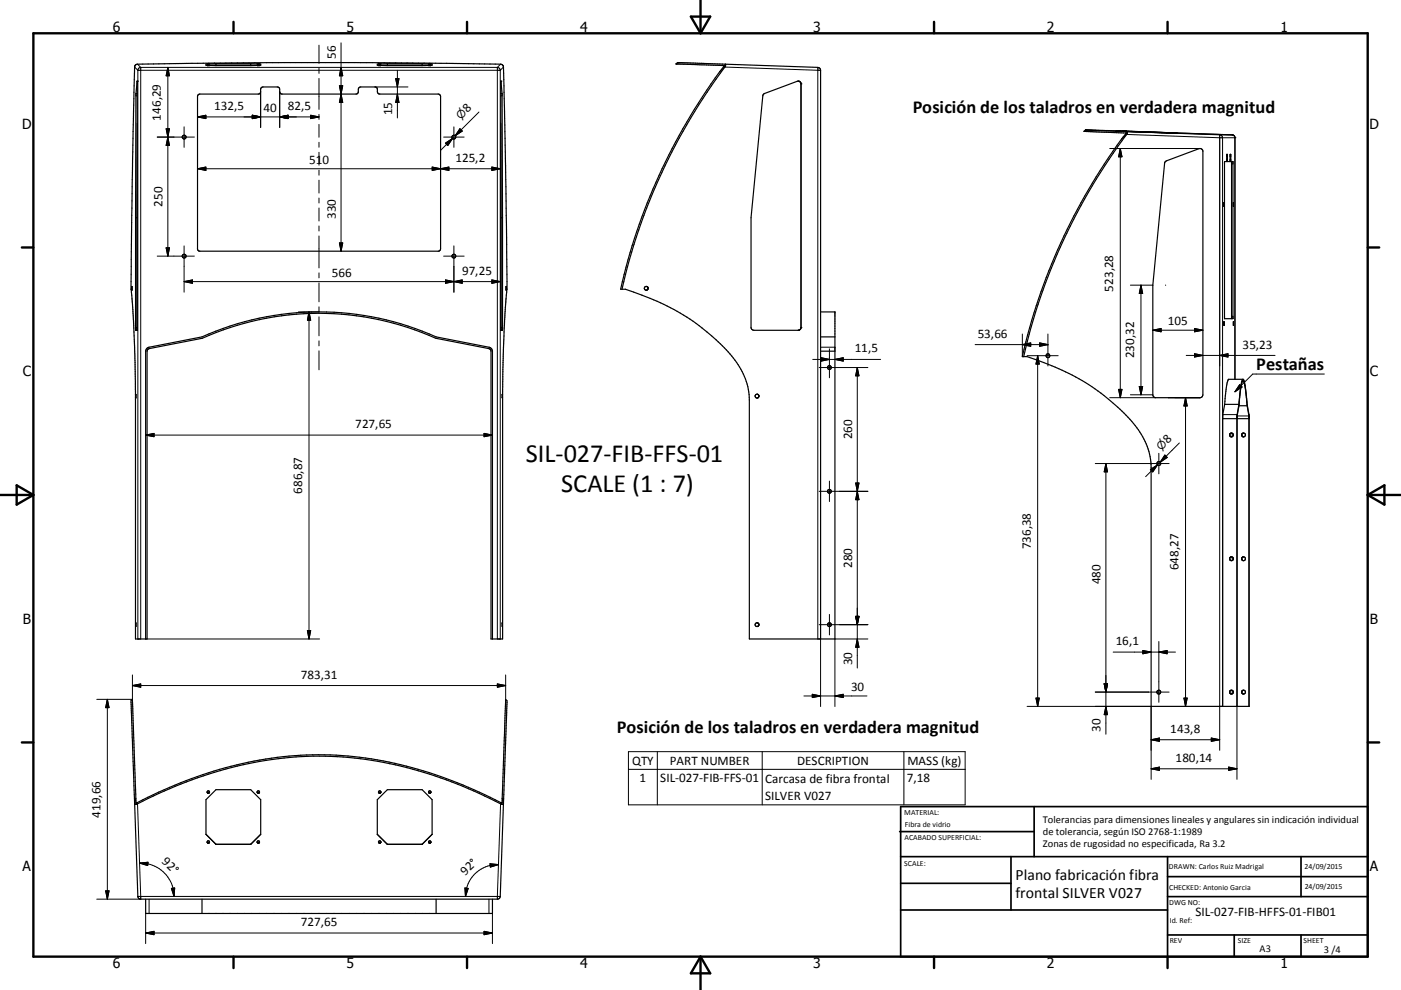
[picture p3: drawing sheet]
<svg xmlns="http://www.w3.org/2000/svg" width="420mm" height="297mm" viewBox="0 0 420 297" stroke-linecap="round" stroke-linejoin="round" font-family="sans-serif">
<g fill="none" stroke="#000" stroke-width=".36">
<path d="M40.5 19.6l.7-.3 16.3-.3 48.9-.2 43.7 .5 .7 .4 .8 30 .4 37.1-.7 8.9-.6 16.6v79.4h-3.5v-86.5l-.7-.6-15.9-3.1a85.3 85.3 0 0 0-69.9 0l-15.9 3.1-.7 .6v86.5h-3.5v-77.2l-.6-18.1-.7-9.6 .5-39.1zM62.1 19.1h.7zM62.1 19.7h.7M62.3 19.7h.3M64.7 19.1h10.5M64.7 19.5h10.5M64.7 19.1l-2.9 .1v.4h16.4v-.4l-3-.1M64.7 19.1v.4M64.7 19.5l-2 .1M75.2 19.5l2 .1M75.2 19.1v.4M77.1 19.1h.7z"/>
<path d="M77.1 19.7h.7M77.3 19.7h.3M113.5 19.1h.7zM113.5 19.7h.7M113.7 19.7h.3M116.1 19.1h10.5M116.1 19.1l-3 .1v.4h16.5v-.4l-3-.1M116.1 19.5h10.5M116.1 19.1v.4M116.1 19.5l-2 .1M126.6 19.5l2 .1M126.6 19.1v.4"/>
<path d="M128.5 19.1h.7zM128.5 19.7h.7M128.7 19.7h.3M217 19.7h.1M217.1 19.7v.1a176.1 176.1 0 0 0-31 67h1.4a68.1 68.1 0 0 1 29.7 17.6 23 23 0 0 1 7.5 15.6v71.7h25.6v-98.1h-4.3M217.4 19.3l-13.7-.5h-.6l-.4 .4 14.3 .5M217.4 19.3l27.8 .9 .4 .1 .4 .6v170.8M217.4 19.3l.1 .3a180.7 180.7 0 0 0-31 67.2M41.1 24.4l-.4 4.2-.1 36.7M41.1 24.3v.1M41.1 24.4v74.7M41.1 37l-.1 28.3"/>
<path d="M59.4 28.5l.5-.3h17.7l.5-.3 .1-1.5 .7-.3h4.4l.5 .3 .2 1.5 .6 .3h22.1l.6-.3 .2-1.3 .5-.5h4.4l.7 .3 .1 1.3 .5 .5 18 .1 .4 .7-.1 46-.6 .4-71.8-.1-.4-.6v-45.7zM150.2 37v28.3M150.2 24.3v.1M150.2 24.3v74.8M150.2 24.4l.3 3.6 .2 37.3M239.3 24.3l.6 .3M239.9 24.6l.2 .4M240 24.6l-1-.2-9.8 3.6-.5 .6-3.5 36.7v33.2l.2 .3 .6 .3h13.3l.6-.3M240 24.6l.1 .4M240.1 25v73.5M325 39.4l12.5 .5a178.2 178.2 0 0 0-31 67.1h1.4a67.9 67.9 0 0 1 29.1 17 23.4 23.4 0 0 1 8.1 16.2v71.7h29.4v-87l-.6-3.2M325 39.4h.1"/>
<path d="M325.6 39h2.1M326.4 39h-1l-.4 .4M326.7 39l.3 .1M327 39l8 .4M328 39.1h.8M328.9 39.1l24.1 .8h-.6M334.9 39.3h-.4l13.8 .5M335.4 39.3h.1M336 39.4l-1.2-.1 3.1 .2M336.3 39.3l.5 .1M336.7 39.4l32.7 1.1 .7 .4 .1 72.9M336.7 39.4h1.1"/>
<path d="M337.1 39.3l.2 .1M337.1 39.4l.9 .1M338 39.5l-.1 .6a179.1 179.1 0 0 0-31 66.9M338.4 39.4h.8M339.7 39.4v.1M347.8 39.8l4.9 .1M348.3 39.8h.1M349.7 39.9h.5M350.1 39.8h.1M350.6 39.9h.2M350.6 39.9h-.4M350.7 39.9h.5"/>
<path d="M351.5 39.9h.4M351.8 39.9h.2M352.4 39.9h-.4M349.4 48.5l10.1-3.9a.88 .88 0 0 1 1.1 .8v73l-.2 .7-.4 .2h-13.5l-.6-.2-.2-.4-.1-33.1 3.6-36.6zM367.1 48.5h2.5M367.1 48.5v47.1h2.5v-47.1M367.1 48.5v.1M367.8 46.3l-.1 2.2M367.8 46.3v.1M367.8 46.3h.2v2.2M368 48.4h.1M368.8 48.4h.1"/>
<path d="M369 46.3l-.2 .2v2M369 46.3v2.2M369 46.3v.1M369.2 48.6v47M369.6 48.5l.1 .1M40.6 65.3v33.7l.5 .1M40.6 65.3h.4M41 65.3l.1 33.8M150.2 65.3v33.8M150.2 65.3h.5M150.7 65.3l-.1 33.8h-.4M367 60.8v1.1"/>
<path d="M367 60.8h.1M367 61.9h.1M369.8 61.9h.1M369.8 60.8v1.1M369.8 60.8h.1M39.5 85.9v1.2zM41.1 99.1h.1M150.2 99v.1M150.7 99h-.1M151.8 86v1M152 86.8h.1M240.1 98.5l-.2 .3"/>
<path d="M349.4 85.6h.1M367 96.5v1.1M367.1 95.5v.1M369.2 95.5v.1M369.7 95.5l-.1 .1M369.8 96.5v1.1M40.7 118.3v1.1M150.6 118.4v.9M150.6 118.5v.1M150.6 119v.2M227.1 118.3a.57 .57 0 0 1 .3 .9 .57 .57 0 0 1-1-.1 .57 .57 0 0 1 .6-.8l.3 .1M227.3 119.3l-.2 .1"/>
<path d="M246 101.1h4.3M246 105.4h4.3M371.7 118.8l-.3 2.5M371.7 118.5l.4-2.8a1.2 1.2 0 0 1 .7-1.4l.5 1.8 .4 3.9M371.8 117.4l-.3 4.3M372.7 113.8l-4.5 .1-.5 2.3-.5 5.1M372.7 113.8l.6 1.9 .6 6M372.7 113.8l-.4 .7-.4 2.3M366.6 125.6h7.9M367.2 121.3l-.6 3.3v87.3M367.2 121.3h4.2M368.7 130.7l.3 .3"/>
<path d="M368.7 130.3v.4M368.9 130.9l.1 .1M369 130h.6l.2 .3M369 130l-.3 .3M369 130h-.1M369.8 130.7l-.4 .3h-.4M369.8 130.3v.4M370.9 124.9v.2M371.4 121.3l-.5 3.2v87.4M371.5 121.7l-.6 3.2M371.5 121.7h2.4M372.3 130.3v.4"/>
<path d="M372.3 130.3a.57 .57 0 0 1 .9-.3 .57 .57 0 0 1 0 .9 .57 .57 0 0 1-.9-.2M373.8 120.4l.7 4.5M368.7 167.8l.3 .4M368.7 167.5v.3M368.8 167.3l-.1 .2M368.9 168.1l.1 .1M369 167.1l.6 .1 .2 .3M369 167.1l-.2 .2M369 167.1l-.3 .2M369.8 167.8l-.2 .3-.6 .1M369.8 167.5v.3M372.3 167.5v.3"/>
<path d="M372.3 167.5a.57 .57 0 0 1 .9-.3 .57 .57 0 0 1 0 .9 .57 .57 0 0 1-.9-.3M40.7 186.8v1.2M43.7 191.7v-86.6l.8-.9 16.1-3.1a85.9 85.9 0 0 1 70.1 0l16.1 3.1 .6 .5 .2 .7v86.3M150.6 186.9v1M150.6 187.1v.1M150.6 187.6v.1M227.1 186.9a.55 .55 0 0 1 .4 .5 .55 .55 0 0 1-.4 .5M227.3 186.9a.57 .57 0 0 0-.8 .1 .57 .57 0 0 0 0 .8 .57 .57 0 0 0 .8 .1M368.7 207.4v.4M368.7 207.8l.3 .4M368.9 208.1l.1 .1M369 207.1l.6 .1 .2 .2"/>
<path d="M369 207.1l-.3 .3M369 207.1l-.1 .1M369.8 207.8l-.2 .3-.6 .1M369.8 207.4v.4M372.3 207.4v.4M372.3 207.4a.58 .58 0 0 1 .7-.3 .58 .58 0 0 1 .4 .7 .58 .58 0 0 1-.7 .4M372.3 207.8l.4 .4M372.5 208.1l.2 .1M62.1 237.8a.35 .35 0 0 1 .4-.5 .35 .35 0 0 1 .3 .5M62.1 237.8l.4 .2M62.1 237.8l.1 .1M62.3 237.9l.2 .1"/>
<path d="M62.8 237.8l-.3 .2M62.8 237.8l-.2 .2M77.1 237.8a.36 .36 0 0 1 .4-.5 .36 .36 0 0 1 .3 .5M77.1 237.8l.3 .2 .4-.2M77.1 237.8l.2 .2M77.8 237.8l-.2 .2M113.5 237.8a.35 .35 0 0 1 .3-.5 .35 .35 0 0 1 .4 .5M113.5 237.8l.2 .2M113.5 237.8l.1 .1M114.2 237.8l-.5 .1M114.2 237.8l-.2 .2M128.5 237.8a.36 .36 0 0 1 .3-.5 .36 .36 0 0 1 .4 .5"/>
<path d="M128.5 237.8l.2 .2M128.5 237.8l.1 .1M128.7 237.9h.3M129.2 237.8l-.2 .2M129.2 237.8l-.1 .1M40.4 241.1v.1M40.4 241.1l.9 27.8 .3 .6 .6 .3 107.1-.1 .5-.3 .2-.5 .9-27.8M40.4 241.2h.1M61.8 250.3v-10.4l2.9-3h10.5l3 3v10.4l-3 3M61.8 250.3l2.9 3M62.1 252.7a.35 .35 0 0 1 .4-.4 .35 .35 0 0 1 .3 .4M62.1 252.7l.4 .3"/>
<path d="M62.1 252.7l.1 .2M62.3 252.9h.2M62.6 252.9l-.1 .1M62.8 252.7l-.2 .2M62.8 252.7l-.1 .2M64.7 253.3h10.5M75.2 253.3h.1M75.2 253.3h-10.5M77.1 252.7a.35 .35 0 0 1 .4-.4 .35 .35 0 0 1 .3 .4M77.1 252.7l.3 .3M77.1 252.7l.1 .2M77.3 252.9h.1"/>
<path d="M77.8 252.7l-.4 .3M77.8 252.7l-.2 .2M78.2 250.3l-3 3M113.1 250.3v-10.4l3-3h10.5l3 3v10.4l-3 3M113.1 250.3l3 3M113.5 252.7a.35 .35 0 0 1 .3-.4 .35 .35 0 0 1 .4 .4M113.5 252.7l.5 .2M113.5 252.7l.2 .2M114.2 252.7l-.2 .2M114.2 252.7l-.1 .2M116.1 253.3h10.5M126.6 253.3h.1"/>
<path d="M126.6 253.3h-10.5M128.5 252.7a.35 .35 0 0 1 .3-.4 .35 .35 0 0 1 .4 .4M128.5 252.7l.3 .3M128.5 252.7l.1 .2M128.7 252.9h.1M129.2 252.7l-.4 .3M129.2 252.7l-.2 .2M129.6 250.3l-3 3M150.5 240.8h-.1a126.1 126.1 0 0 0-51.4-14.3 117.6 117.6 0 0 0-57.9 14.3l-.3-.2-1.1-30.8-.4 .4 1.1 30.9M150.5 240.7l1.1-30.9a2.36 2.36 0 0 1 .4 2.1l-1.1 29.2M150.5 240.7v.1M150.9 241.1l-.5 .2a120.2 120.2 0 0 0-56.3-14.4 122.9 122.9 0 0 0-53.2 14.4l-.5-.1"/>
<path d="M43.7 269.8v4.3h103.9v-4.3M60.6 269.8v4.3M130.7 269.8v4.3"/>
<circle cx="55.2" cy="41.1" r=".58"/>
<circle cx="136.1" cy="41.1" r=".58"/>
<circle cx="55.2" cy="76.8" r=".58"/>
<circle cx="136.1" cy="76.8" r=".58"/>
<circle cx="193.7" cy="86.5" r=".57"/>
<circle cx="248.7" cy="110.3" r=".56"/>
<circle cx="314.2" cy="106.7" r=".57"/>
<circle cx="347.4" cy="139.1" r=".58"/>
<circle cx="248.7" cy="147.4" r=".57"/>
<circle cx="248.7" cy="187.4" r=".56"/>
<circle cx="347.4" cy="207.6" r=".58"/>
</g>
<g fill="none" stroke="#000" stroke-width=".3">
<path d="M41.2 19.3l1 .9M95.6 13.6v5.4M102.2 12.9v62.5M150.1 19.3l-1 .9M217.5 19.3l-.4 .4M40.4 20.1l.9 1M40.7 28.8h.4M40.8 28h.3M41.1 24.4h.1M41.3 21.1h108.7M41.3 21.1v170.6M42.2 20.2v171.5"/>
<path d="M42.2 20.2h106.9M42.2 20.2l-.6 .3-.3 .6M49.8 38.6h1l-.5 2.5zM50.3 20.2v56.6M50.3 20.2l.5 2.5h-1zM55.2 38.1v6.1M59.2 35.1l2.5-.5v1zM59.2 35.1h36.4M75.6 34.6l2.5 .5-2.5 .5zM78.1 27.5v10.8M83.9 35.1l2.5-.5v1zM83.9 27.5v10.8"/>
<path d="M93.1 34.6l2.5 .5-2.5 .5zM95.6 20.5v1.5M95.6 23.5v9.3M95.6 34.3v1.5M95.6 37.3v3.9M101.8 25.7h1l-.6 2.5zM102.2 28.2l.6 2.5h-1zM102.2 20.2l.6 2.5h-1zM112.4 26.1h9.9M118.6 23.6h1l-.5 2.5zM119.1 28.2l.5 2.5h-1zM119.1 21.1v14.3"/>
<path d="M136.1 38.1v6.1M137.9 38.6l.7 .7-2.1 1.4zM143.6 33.6l-7.1 7.1M149.1 20.2v171.5M149.1 20.2l.6 .3 .3 .6M150 21.1v170.6M150.2 24.4h.1M150.2 28h.3M150.2 28.8h.3M150.9 20.1l-.9 1M217.3 20.1l27.9 1M217.4 20l-1.6 1.5"/>
<path d="M240.2 25.2h.1M245.2 21.1h.8M245.2 20.2v.9M245.2 21.1v170.6M337.9 39.5l27.8 1M338 39.5l-.5 .5M341.7 39.5l27.7 1M47.1 41.1h11.2M50.3 41.1l.5 2.5h-1zM59.2 50.6h90.8M59.2 50.6l2.5-.5v1zM95.6 42.7v1.5"/>
<path d="M95.6 45.7v3.9M95.6 51.1v1.5M95.6 54.1v3.8M95.6 59.4v1.5M129.6 50.1l5 1v-1l-5 1zM133 41.1h6.2M133.5 43l2.2-1.5-1.5 2.2zM135.7 41.5l-3.6 3.6M147.5 50.1l2.5 .5-2.5 .5zM332.7 44.6h27.1M335.9 44.6v74.7M335.9 44.6l.5 2.4h-1z"/>
<path d="M337.8 40.3l32.4 1M337.8 40.3l-1.6 1.4M365.7 40.5l.6 .2 .2 .6v170.6M365.7 40.5h3.7M365.7 40.5v184.6M367.8 47.8h.2M367.8 47h.2M368.8 47.8h.2M368.8 47h.2M369.2 49.2h.5M369.4 40.5h.1M369.4 40.5l.6 .2 .2 .6"/>
<path d="M370.2 41.3h.1M370.2 41.3v72.5M47.1 76.8h11.2M49.8 74.3h1l-.5 2.5zM55.2 73.8v13.9M95.6 62.4v3.9M95.6 67.8v1.5M95.6 70.8v9.6M101.8 72.9h1l-.6 2.5zM133 76.8h6.2M136.1 73.8v13.9M40.6 98.2h.4"/>
<path d="M40.7 99.1h.4M55.2 84.5h94.8M55.2 84.5l2.5-.5v1zM89.5 93.6h6M92.6 93.6v98.1M92.6 93.6l.5 2.5h-.9zM95.6 81.9v1.5M95.6 84.9v5.7M95.6 92.1v1.5M95.6 95.1v5.6M133.6 84l5 1v-1l-5 1zM147.5 84l2.5 .5-2.5 .5z"/>
<path d="M150.2 99.1h.4M150.2 98.2h.5M240.2 98.2h.1M338.9 85.6h6.7M342.1 85.6v32.8M342.1 85.6l.5 2.4h-1zM345.6 99.1h15M345.6 99.1l2.5-.5v.9zM358.1 98.6l2.5 .5-2.5 .4zM369.2 94.9h.5M95.6 102.3v1.5M95.6 105.3v5.7"/>
<path d="M243.7 107.8h20.3M245.6 110.3h14.6M246 104.2h4.3M246.2 107.3l2.5 .5-2.5 .5zM248.7 104.7v8.6M250.3 107.8l2.5-.5v1zM257 110.3v90.1M257 110.3l.5 2.5h-1zM292.4 103.4h21.8M306.5 103.4l2.5-.5v1zM306.5 100.2v6.8M307.9 106.7h9.4"/>
<path d="M311.1 106.7v105.2M311.1 106.7l.5 2.5h-1zM311.7 102.9l2.5 .5-2.5 .5zM314.2 100.2v9.6M332.7 119.3h13.8M335.4 116.8h1l-.5 2.5zM338.9 118.4h6.7M341.6 116h1l-.5 2.4zM350.3 119.3h.1M352.3 119.3h7.5M355.4 119.3v92.6M355.4 119.3l.5 2.5h-.9z"/>
<path d="M355.6 106.6h26.7M358.1 106.1l2.5 .5-2.5 .5zM365.7 106.6l2.5-.5v1zM371.7 115.4l.7 .7-2.2 1.4zM397 112.2h-21.4l-5.4 5.3M43.7 130.5h103.9M43.7 130.5l2.5-.5v1zM145.1 130l2.5 .5-2.5 .5zM328.4 139.1h22.1M331.6 139.1v81.2M331.6 139.1l.4 2.5h-1zM347 139.5l-3.5 3.5"/>
<path d="M347.4 136v6.1M349.2 136.5l.7 .7-2.1 1.5zM349.6 136.9l-1.8 1.8M353.6 132.9l-5.8 5.8M366.6 124.4h4.3M369.4 130v1M370.9 124.8h3.5M245.6 147.4h14.6M248.7 144.3v6.2M256.5 144.9h1l-.5 2.5zM257 147.4l.5 2.5h-1zM344.9 140.9l2.1-1.4-1.4 2.1z"/>
<path d="M369.4 167.1v1.1M43.7 191.7h52.1M92.2 189.2h.9l-.5 2.5zM245.6 187.4h14.6M246 191.7v20.3M248.7 184.3v6.2M256.5 184.9h1l-.5 2.5zM257 191.7l.5 2.5h-1zM260.2 191.7h-9.9v20.3M333.7 195.6h18.7M342.6 195.2l2.5 .4-2.5 .5zM347.4 192.5v18.2"/>
<path d="M347.4 195.6l2.5-.4v.9zM32.2 209.8v60M32.2 209.8l.5 2.5h-1zM39.7 205.7l2.5-.5v1zM39.7 205.7h111.9M39.7 202.5v7.3h-10.7M149.1 205.2l2.5 .5-2.5 .5zM151.6 202.5v7.3M241 208.8h18.9M243.5 208.3l2.5 .5-2.5 .5zM250.3 208.8l2.5-.5v1zM307.9 211.9h37.2v21.9"/>
<path d="M310.6 209.4h1l-.5 2.5zM328.4 207.6h22.1M331 205.1h1l-.4 2.5zM331.6 211.9l.4 2.5h-1zM355 209.4h.9l-.5 2.5zM369.4 207.1v1.1M370.9 211.9v21.9M40.7 239.5l-.3 1.6M150.6 239.5l.3 1.6M188.4 225.5h101v16h-101zM188.4 230.8h101M197.1 225.5v16"/>
<path d="M228.5 225.5v16M271 225.5v16M345.1 221.9h20.6M345.1 221.9l2.5-.5v1zM345.1 230.6l2.5-.5v1zM345.1 230.6h25.8M363.2 221.4l2.5 .5-2.5 .5zM368.4 230.1l2.5 .5-2.5 .5zM41 240.8l-.1 .5M41.2 241.2l1 28.6h-13.2M41.8 258.9a10.3 10.3 0 0 1 5.9 1.7 10.1 10.1 0 0 1 4.2 5.9l.3 2.4M41.8 258.9l2.6-.2-.1 1z"/>
<path d="M146.9 259.1l2.5 .3-2.4 .7zM149.4 259.4a9.6 9.6 0 0 0-5.8 1.7 9.5 9.5 0 0 0-3.7 5.4l-.3 2.4M150.1 241.2l-1 28.6M150.3 240.8l.1 .5M31.7 267.3h1l-.5 2.5zM41.3 268.9h108.7M43.7 279.9l2.5-.5v1zM43.7 279.9h103.9M43.7 274.1v9M44.7 269.8v4.3M51.4 266.5l1-.1-.2 2.5zM139.4 266.4l1 .1-.8 2.4z"/>
<path d="M145.1 279.4l2.5 .5-2.5 .5zM146.6 269.8v4.3M147.6 274.1v9"/>
</g>
<g fill="#000">
<circle cx="202.7" cy="19.2" r=".18"/>
<circle cx="203.1" cy="18.8" r=".18"/>
<circle cx="41.1" cy="24.3" r=".18"/>
<circle cx="150.2" cy="24.3" r=".18"/>
<circle cx="334.8" cy="39.3" r=".18"/>
<circle cx="336.6" cy="39.3" r=".18"/>
<circle cx="350.4" cy="39.9" r=".18"/>
<circle cx="352.1" cy="39.9" r=".18"/>
<circle cx="239.3" cy="99.1" r=".18"/>
</g>
<g fill="none" stroke="#000" stroke-width=".71">
<path d="M10 10h400v277h-400zM70 6.6v3.4M140 6.6v3.4M207.1 5h5.8l-2.9 5zM210 0v10M280 6.6v3.4M350 6.6v3.4M6.6 74.2h3.4M410 74.2h3.5M0 148.5h10M5 145.6l5 2.9-5 2.9zM410 148.5h10.1"/>
<path d="M410 148.5l5.1-2.9v5.8zM6.6 222.7h3.4M410 222.7h3.5M70 287v3.4M140 287v3.4M210 287v10M210 287l2.9 5h-5.8zM280 287v3.4M350 287v3.4"/>
</g>
<g fill="none" stroke="#000" stroke-width=".51">
<path d="M269.7 249.5h40.3M270 242h140v45h-140zM270 257h140M303.1 257v16M310 242v15M350 257v30M390.1 257v12M270 265h33.1M270 273h80M350 269h60M350 263h60M350 280.5h60"/>
<path d="M370 280.5v6.5M390.1 280.5v6.5"/>
</g>
<g fill="#000" stroke="#000" stroke-width=".3">
<path d="M49.8 38.6h1l-.5 2.5zM50.3 20.2l.5 2.5h-1zM59.2 35.1l2.5-.5v1zM75.6 34.6l2.5 .5-2.5 .5zM83.9 35.1l2.5-.5v1zM93.1 34.6l2.5 .5-2.5 .5zM101.8 25.7h1l-.6 2.5zM102.2 28.2l.6 2.5h-1zM102.2 20.2l.6 2.5h-1zM118.6 23.6h1l-.5 2.5zM119.1 28.2l.5 2.5h-1zM137.9 38.6l.7 .7-2.1 1.4z"/>
<path d="M50.3 41.1l.5 2.5h-1zM59.2 50.6l2.5-.5v1zM129.6 50.1l2.5 .5-2.5 .5zM133.5 43l2.2-1.5-1.5 2.2zM132.1 50.6l2.5-.5v1zM147.5 50.1l2.5 .5-2.5 .5zM335.9 44.6l.5 2.4h-1zM49.8 74.3h1l-.5 2.5zM101.8 72.9h1l-.6 2.5zM55.2 84.5l2.5-.5v1zM92.6 93.6l.5 2.5h-.9zM133.6 84l2.5 .5-2.5 .5z"/>
<path d="M136.1 84.5l2.5-.5v1zM147.5 84l2.5 .5-2.5 .5zM342.1 85.6l.5 2.4h-1zM345.6 99.1l2.5-.5v.9zM358.1 98.6l2.5 .5-2.5 .4zM246.2 107.3l2.5 .5-2.5 .5zM250.3 107.8l2.5-.5v1zM257 110.3l.5 2.5h-1zM306.5 103.4l2.5-.5v1zM311.1 106.7l.5 2.5h-1zM311.7 102.9l2.5 .5-2.5 .5zM335.4 116.8h1l-.5 2.5z"/>
<path d="M341.6 116h1l-.5 2.4zM358.1 106.1l2.5 .5-2.5 .5zM365.7 106.6l2.5-.5v1zM371.7 115.4l.7 .7-2.2 1.4zM43.7 130.5l2.5-.5v1zM145.1 130l2.5 .5-2.5 .5zM349.2 136.5l.7 .7-2.1 1.5zM355.4 119.3l.5 2.5h-.9zM256.5 144.9h1l-.5 2.5zM257 147.4l.5 2.5h-1zM331.6 139.1l.4 2.5h-1zM344.9 140.9l2.1-1.4-1.4 2.1z"/>
<path d="M92.2 189.2h.9l-.5 2.5zM256.5 184.9h1l-.5 2.5zM257 191.7l.5 2.5h-1zM342.6 195.2l2.5 .4-2.5 .5zM347.4 195.6l2.5-.4v.9zM32.2 209.8l.5 2.5h-1zM39.7 205.7l2.5-.5v1zM149.1 205.2l2.5 .5-2.5 .5zM243.5 208.3l2.5 .5-2.5 .5zM250.3 208.8l2.5-.5v1zM310.6 209.4h1l-.5 2.5zM331 205.1h1l-.4 2.5z"/>
<path d="M331.6 211.9l.4 2.5h-1zM355 209.4h.9l-.5 2.5zM345.1 221.9l2.5-.5v1zM345.1 230.6l2.5-.5v1zM363.2 221.4l2.5 .5-2.5 .5zM368.4 230.1l2.5 .5-2.5 .5zM41.8 258.9l2.6-.2-.1 1zM31.7 267.3h1l-.5 2.5zM43.7 279.9l2.5-.5v1zM51.4 266.5l1-.1-.2 2.5zM139.4 266.4l1 .1-.8 2.4zM146.9 259.1l2.5 .3-2.4 .7z"/>
<path d="M145.1 279.4l2.5 .5-2.5 .5z"/>
</g>
<g font-size="7.9">
<text x="157.6" y="138.5">SIL-027-FIB-FFS-01</text>
<text x="168.2" y="147.6">SCALE (1 : 7)</text>
</g>
<g font-size="5.5">
<text x="273.6" y="34">Posición de los taladros en verdadera magnitud</text>
<text x="376.6" y="110.9">Pestañas</text>
<text x="184.9" y="220">Posición de los taladros en verdadera magnitud</text>
</g>
<g font-size="4.7">
<text x="304.5" y="263.9">Plano fabricación fibra</text>
<text x="304.5" y="269.3">frontal SILVER V027</text>
</g>
<g font-size="4.2">
<text x="33.9" y="9.6">6</text>
<text x="103.9" y="9.6">5</text>
<text x="173.9" y="9.6">4</text>
<text x="243.8" y="9.6">3</text>
<text x="313.9" y="9.6">2</text>
<text x="383.9" y="9.6">1</text>
<text x="6.7" y="38.7">D</text>
<text x="410.5" y="38.7">D</text>
<text x="6.9" y="112.9">C</text>
<text x="410.7" y="112.9">C</text>
<text x="6.9" y="187.1">B</text>
<text x="410.7" y="187.1">B</text>
<text x="6.8" y="261.4">A</text>
<text x="410.7" y="261.4">A</text>
<text x="33.9" y="290.4">6</text>
<text x="103.9" y="290.4">5</text>
<text x="173.9" y="290.4">4</text>
<text x="243.8" y="290.4">3</text>
<text x="313.9" y="290.4">2</text>
<text x="383.9" y="290.4">1</text>
</g>
<g font-size="3.9">
<text x="100.7" y="17.6" transform="rotate(-90 100.7 17.6)">56</text>
<text x="64.2" y="33">132,5</text>
<text x="79" y="33.5">40</text>
<text x="86.3" y="33">82,5</text>
<text x="117.6" y="34.6" transform="rotate(-90 117.6 34.6)">15</text>
<text x="140.1" y="34" transform="rotate(-45 140.1 34)">8</text>
<text x="48.3" y="36.2" transform="rotate(-90 48.3 36.2)">146,29</text>
<text x="92.7" y="49.1">51</text>
<text x="96.7" y="49.1">0</text>
<text x="136.6" y="48.6">125,2</text>
<text x="48.8" y="62" transform="rotate(-90 48.8 62)">250</text>
<text x="100.7" y="65.7" transform="rotate(-90 100.7 65.7)">330</text>
<text x="99.5" y="83">566</text>
<text x="138.5" y="82.5">97,25</text>
<text x="333.8" y="87.5" transform="rotate(-90 333.8 87.5)">523,28</text>
<text x="293.1" y="101.3">53,66</text>
<text x="350.1" y="97.5">105</text>
<text x="256.3" y="105.7">11,5</text>
<text x="340" y="107.5" transform="rotate(-90 340 107.5)">230,32</text>
<text x="372.5" y="104.6">35,23</text>
<text x="106.5" y="128.4">727,65</text>
<text x="255.4" y="131.8" transform="rotate(-90 255.4 131.8)">260</text>
<text x="350.1" y="133.3" transform="rotate(-45 350.1 133.3)">8</text>
<text x="90.6" y="148.1" transform="rotate(-90 90.6 148.1)">686,87</text>
<text x="309" y="164.8" transform="rotate(-90 309 164.8)">736,38</text>
<text x="255.4" y="170.4" transform="rotate(-90 255.4 170.4)">280</text>
<text x="353.3" y="171.1" transform="rotate(-90 353.3 171.1)">648,27</text>
<text x="329.9" y="175.3" transform="rotate(-90 329.9 175.3)">480</text>
<text x="334.5" y="193.5">16,1</text>
<text x="90.2" y="203.6">783,31</text>
<text x="255.4" y="199.6" transform="rotate(-90 255.4 199.6)">30</text>
<text x="255.2" y="207.3">30</text>
<text x="329.9" y="219.5" transform="rotate(-90 329.9 219.5)">30</text>
<text x="350.9" y="219.8">143,8</text>
<text x="189.6" y="229.4">QTY</text>
<text x="200.8" y="229.4">PART NUMBER</text>
<text x="239" y="229.4">DESCRIPTION</text>
<text x="272" y="229.5">MASS (kg)</text>
<text x="352.5" y="228.5">180,14</text>
<text x="191.8" y="234.7">1</text>
<text x="198" y="234.7">SIL-027-FIB-FFS-01</text>
<text x="229.4" y="234.9">Carcasa de fibra frontal</text>
<text x="271.9" y="234.7">7,18</text>
<text x="30.1" y="245.3" transform="rotate(-90 30.1 245.3)">419,66</text>
<text x="229.4" y="240.1">SILVER V027</text>
<text x="48.3" y="258.7" transform="rotate(44 48.3 258.7)">92°</text>
<text x="139.4" y="262.8" transform="rotate(-44 139.4 262.8)">92°</text>
<text x="358.4" y="274.9">SIL-027-FIB-HFFS-01-FIB01</text>
<text x="90.2" y="277.9">727,65</text>
</g>
<g font-size="3.3">
<text x="138.2" y="36.1" transform="rotate(-45 138.2 36.1)">⌀</text>
<text x="348.1" y="135.4" transform="rotate(-45 348.1 135.4)">⌀</text>
</g>
<g font-size="3.1">
<text x="312.7" y="246.8">Tolerancias para dimensiones lineales y angulares sin indicación individual</text>
<text x="312.7" y="250.4">de tolerancia, según ISO 2768-1:1989</text>
<text x="312.7" y="254">Zonas de rugosidad no especificada, Ra 3.2</text>
<text x="377.6" y="285.6">A3</text>
<text x="396.9" y="285.9">3 /4</text>
</g>
<g font-size="2.4">
<text x="271.1" y="244.4">MATERIAL:</text>
<text x="271.2" y="252">ACABADO SUPERFICIAL:</text>
<text x="271.3" y="248">Fibra de vidrio</text>
<text x="271.1" y="259.7">SCALE:</text>
<text x="350.4" y="260.8">DRAWN: Carlos Ruiz Madrigal</text>
<text x="391.1" y="260.6">24/09/2015</text>
<text x="350.5" y="267">CHECKED: Antonio Garcia</text>
<text x="391.2" y="266.7">24/09/2015</text>
<text x="350.5" y="271.4">DWG NO:</text>
<text x="350.7" y="276.9">Id. Ref:</text>
<text x="350.7" y="282.8">REV</text>
<text x="371.1" y="282.9">SIZE</text>
<text x="390.8" y="283">SHEET</text>
</g>
</svg>
